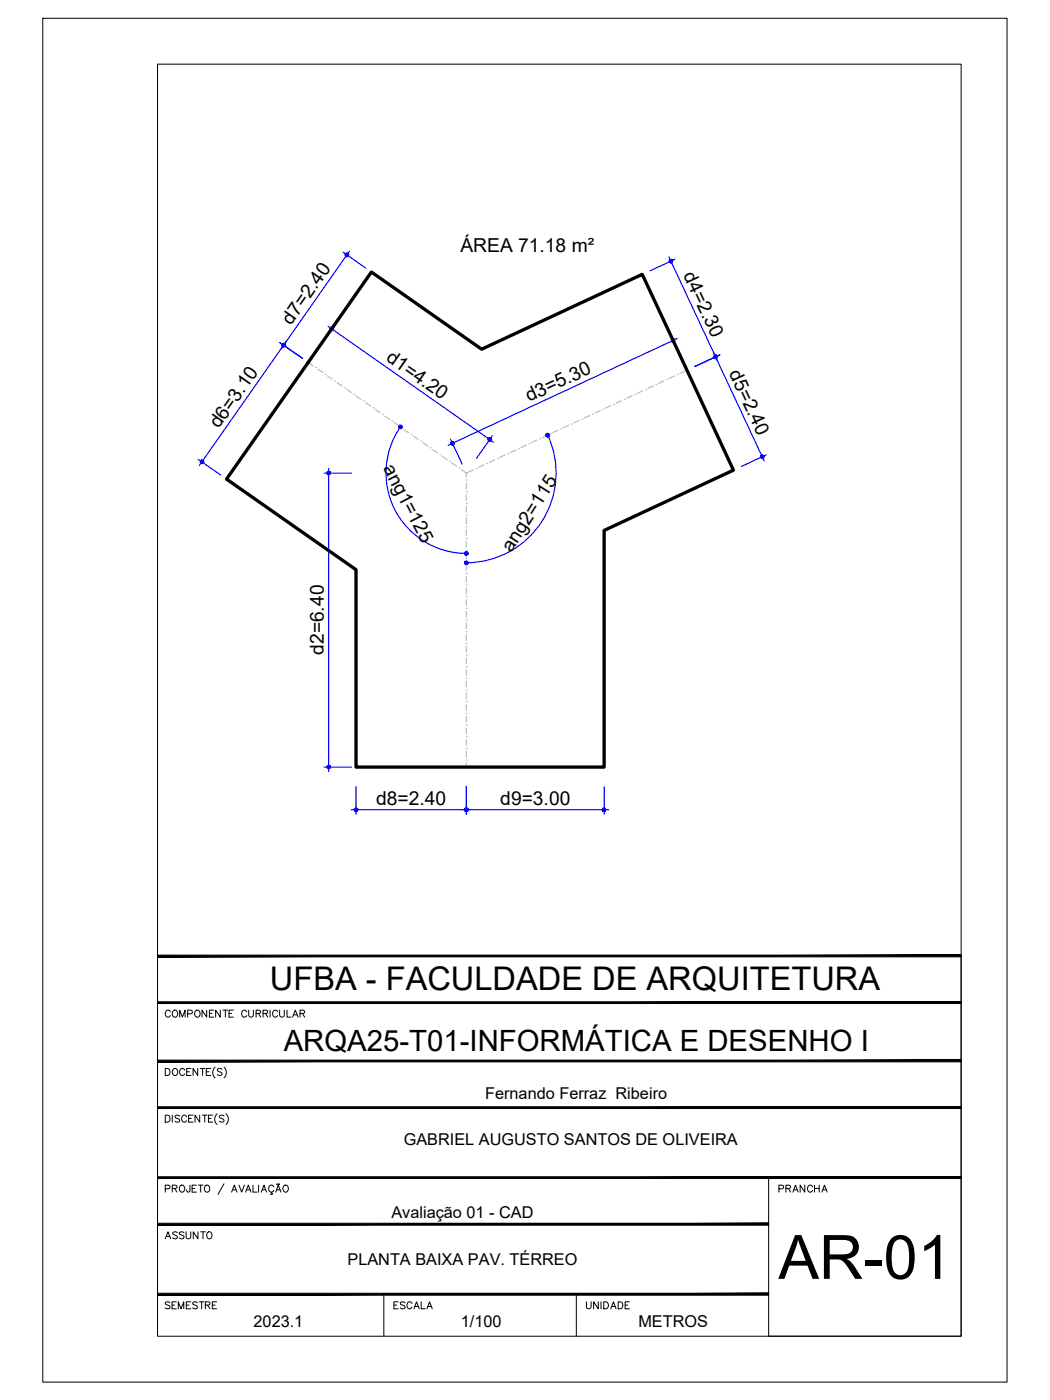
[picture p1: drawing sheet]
<svg xmlns="http://www.w3.org/2000/svg" width="229mm" height="305mm" viewBox="0 0 229 305" stroke-linecap="round" stroke-linejoin="round" font-family="sans-serif">
<!-- layer: ARQ_EIXO CINZA 04 -->
<g fill="none" stroke="#bababa" stroke-width=".25">
<path d="M67.1 78.9l1.1 .8M68.7 80h.1M69.2 80.4l1.1 .7M70.8 81.5h.1M71.3 81.8l1 .8M72.9 82.9h.1M73.4 83.3l1 .7M74.9 84.4h.1M75.5 84.8l1 .7M77 85.9h.1M77.6 86.2l1 .8M79.1 87.3h.1"/>
<path d="M79.6 87.7l1.1 .7M81.2 88.8h.1M81.7 89.1l1.1 .8M83.3 90.2h.1M83.8 90.6l1 .7M85.3 91.7h.1M85.9 92l1 .8M87.4 93.1h.1M88 93.5l1 .7M89.5 94.6h.1M90 95l1.1 .7M91.6 96.1h.1"/>
<path d="M92.1 96.4l1.1 .8M93.7 97.5h.1M94.2 97.9l1 .7M95.8 99h.1M96.3 99.3l1 .7M108.3 99.8h.1M110 99l-1.2 .6M110.6 98.8h.1M112.3 98l-1.2 .5M112.9 97.7h.1M114.6 96.9l-1.1 .5M115.2 96.6h.1"/>
<path d="M116.9 95.8l-1.2 .6M117.5 95.5h.1M119.2 94.7l-1.1 .6M119.8 94.5h.1M121.5 93.7l-1.1 .5M122.1 93.4h.1M123.8 92.6l-1.2 .5M124.4 92.3h.1M126.1 91.5l-1.1 .6M126.7 91.3h.1M128.4 90.5l-1.1 .5M129 90.2h.1"/>
<path d="M130.7 89.4l-1.1 .5M131.3 89.1h.1M133 88.3l-1.1 .6M133.6 88.1h.1M135.3 87.2l-1.1 .6M135.9 87h.1M137.6 86.1l-1.1 .6M138.2 85.9h.1M139.9 85.1l-1.1 .5M140.5 84.8h.1M142.2 84l-1.1 .5M142.8 83.7h.1"/>
<path d="M144.5 82.9l-1.1 .6M145.1 82.7h.1M146.8 81.9l-1.1 .5M147.4 81.6h.1M149.6 80.6l-1.6 .7M97.8 100.4h.1M98.3 100.8l1.1 .7M99.9 101.9h.1M100.5 102.2l1 .8M101.5 119.8h.1M101.5 117.2h.1M101.5 114.7h.1"/>
<path d="M101.5 112.1h.1M101.5 109.6h.1M101.5 107.1h.1M101.5 104.5h.1M101.5 105.2v1.2M101.5 107.7v1.3M101.5 110.2v1.3M101.5 112.8v1.2M101.5 115.3v1.3M101.5 117.9v1.2M103.1 102.3l-1.6 .7v.9M103.7 102h.1"/>
<path d="M105.4 101.2l-1.2 .5M106 100.9h.1M107.7 100.1l-1.1 .6M101.5 137.5h.1M101.5 135h.1M101.5 132.5h.1M101.5 129.9h.1M101.5 127.4h.1M101.5 124.8h.1M101.5 122.3h.1M101.5 120.4v1.3M101.5 122.9v1.3"/>
<path d="M101.5 125.5v1.2M101.5 128v1.3M101.5 130.6v1.2M101.5 133.1v1.3M101.5 135.6v1.3M101.5 138.2v1.2M101.5 157.9h.1M101.5 155.3h.1M101.5 152.8h.1M101.5 150.2h.1M101.5 147.7h.1M101.5 145.2h.1"/>
<path d="M101.5 142.6h.1M101.5 140.1h.1M101.5 140.7v1.3M101.5 143.3v1.2M101.5 145.8v1.3M101.5 148.3v1.3M101.5 150.9v1.2M101.5 153.4v1.3M101.5 156v1.2M101.5 158.5v1.3M101.5 165.5h.1M101.5 162.9h.1"/>
<path d="M101.5 160.4h.1M101.5 161v1.3M101.5 163.6v1.2M101.5 166.1v.9"/>
</g>
<!-- layer: COTA AZUL -->
<g fill="none" stroke="#00f" stroke-width=".25">
<path d="M74.7 54.9l4.9 3.5M76.1 54.7l-14.9 21.3M145.6 55.9l10.6 22.7M147 56.4l-5.5 2.6M60.9 74.6l5 3.4M62.3 74.3l-18.9 27M71.4 71l36 25.3M72.8 70.8l-3.5 4.9M146.1 73.2l2.5 5.5M147.4 73.7l-49.8 23.2M155.4 76.8l11 23.5M156.7 77.3l-5.4 2.5"/>
<path d="M43.1 100l4.9 3.4M87.2 92.9a17.5 17.5 0 0 0 14.3 27.6M98.1 95.6l2.5 5.4M107.2 94.9l-3.4 4.9M119.2 94.7a19.5 19.5 0 0 1-17.7 27.8M166.8 99l-5.4 2.6M70.6 103h5.9M71.5 102v66M70.6 167h5.9M76.5 176.3h56M77.5 171.3v6M101.5 171.3v6"/>
<path d="M131.5 171.3v6"/>
</g>
<!-- layer: 0 -->
<g fill="#00f" stroke="#00f" stroke-width=".22">
<path d="M71.9 71.4l-.1 .2h.4zM71.8 71.6h.4l-.3 .2zM71.9 71.8l.1 .1 .2-.3z"/>
<path d="M72.2 71.6l-.2 .3 .2 .1zM72.2 71.6l.2 .4h-.2zM72.2 71.6l.2 .4 .1-.2z"/>
<path d="M72.2 71.6l.3 .2 .1-.2zM72.2 71.6l.4-.1v.1zM72.4 71.3l-.2 .3 .4-.1z"/>
<path d="M72.3 71.2l-.1 .4 .2-.3zM72.1 71.2h.2l-.1 .4zM72.1 71.2l-.2 .2 .3 .2z"/>
<path d="M106.6 95.7l.3 .2 .1-.2zM106.6 95.7l.4-.2v.2zM106.8 95.4l-.2 .3 .4-.2z"/>
<path d="M106.7 95.3l-.1 .4 .2-.3zM106.5 95.3h.2l-.1 .4zM106.3 95.5l.3 .2-.1-.4z"/>
<path d="M106.3 95.5v.2h.3zM106.3 95.7h.3l-.3 .1zM106.3 95.8l.1 .2 .2-.3z"/>
<path d="M106.6 95.7l-.2 .3 .2 .1zM106.6 95.7l.2 .4h-.2zM106.6 95.7l.2 .4 .1-.2z"/>
<path d="M71.4 102.7l.1 .3v-.4zM71.4 102.7l.1 .3-.3-.2zM71.2 102.8v.2h.3z"/>
<path d="M71.2 103v.2l.3-.2zM71.2 103.2l.3-.2-.1 .3zM71.5 103l-.1 .3 .1 .1z"/>
<path d="M71.5 103v.4l.3-.1zM71.5 103l.4 .2-.1 .1zM71.5 103l.4 .2v-.2z"/>
<path d="M71.5 103h.4v-.2zM71.8 102.7l.1 .1-.4 .2zM71.5 102.6v.4l.3-.3z"/>
<path d="M71.5 167v.3h.3zM71.5 167l.4 .2-.1 .1zM71.5 167l.4 .2v-.2z"/>
<path d="M71.5 167h.4v-.2zM71.8 166.7l.1 .1-.4 .2zM71.5 166.6v.4l.3-.3z"/>
<path d="M71.4 166.7l.1 .3v-.4zM71.4 166.7l.1 .3-.3-.2zM71.2 166.8v.2h.3z"/>
<path d="M71.2 167v.2l.3-.2zM71.2 167.2l.3-.2-.1 .3zM71.5 167l-.1 .3h.1z"/>
<path d="M98.2 96.7l.1 .1 .2-.3zM98.5 96.5v.4l-.2-.1zM98.5 96.5v.4h.2z"/>
<path d="M98.5 96.5l.2 .4 .1-.2zM98.5 96.5l.4 .1-.1 .1zM98.5 96.5l.4 .1-.1-.2z"/>
<path d="M98.7 96.2l-.2 .3 .3-.1zM98.6 96.1l.1 .1-.2 .3zM98.3 96.2l.2 .3 .1-.4z"/>
<path d="M98.3 96.2l-.1 .1 .3 .2zM98.2 96.3l.3 .2h-.4zM98.1 96.5l.1 .2 .3-.2z"/>
<path d="M146.8 73.8l-.2 .3 .3-.1zM146.6 73.7l.2 .1-.2 .3zM146.4 73.8l.2 .3v-.4z"/>
<path d="M146.2 73.9l.4 .2-.2-.3zM146.2 73.9l.4 .2h-.4zM146.2 74.1v.2l.4-.2z"/>
<path d="M146.2 74.3l.1 .1 .3-.3zM146.6 74.1l-.1 .4-.2-.1zM146.6 74.1l-.1 .4h.2z"/>
<path d="M146.6 74.1l.1 .4 .2-.2zM146.6 74.1l.3 .1v.1zM146.6 74.1l.3 .1v-.2z"/>
<path d="M145.8 56.6l.2 .3-.1-.4zM145.8 56.6l.2 .3-.3-.1zM145.7 56.8v.2l.3-.1z"/>
<path d="M145.7 57l.1 .2 .2-.3zM146 56.9v.3h-.2zM146 56.9v.3h.2z"/>
<path d="M146 56.9l.2 .3 .2-.1zM146 56.9h.4v.2zM146 56.9h.4v-.2z"/>
<path d="M146.3 56.5l-.3 .4 .4-.2zM146.1 56.5h.2l-.3 .4zM145.9 56.5l.1 .4 .1-.4z"/>
<path d="M155.8 77.7l.2 .3 .1-.1zM155.8 77.7h.4l-.1 .2zM155.8 77.7h.4l-.1-.2z"/>
<path d="M156 77.4l-.2 .3 .3-.2zM155.8 77.3l.2 .1-.2 .3zM155.6 77.3l.2 .4v-.4z"/>
<path d="M155.5 77.5l.3 .2-.2-.4zM155.5 77.5l.3 .2-.4-.1zM155.4 77.6v.3l.4-.2z"/>
<path d="M155.4 77.9l.2 .1 .2-.3zM155.8 77.7l-.1 .4-.1-.1zM155.8 77.7l-.1 .4 .3-.1z"/>
<path d="M155.5 77.5l.3 .2-.2-.4zM155.5 77.5l.3 .2-.4-.1zM155.4 77.6v.3l.4-.2z"/>
<path d="M155.4 77.9l.2 .1 .2-.3zM155.8 77.7l-.1 .4-.1-.1zM155.8 77.7l-.1 .4 .3-.1z"/>
<path d="M155.8 77.7l.2 .3 .1-.1zM155.8 77.7h.4l-.1 .2zM155.8 77.7h.4l-.1-.2z"/>
<path d="M156 77.4l-.2 .3 .3-.2zM155.8 77.3l.2 .1-.2 .3zM155.6 77.3l.2 .4v-.4z"/>
<path d="M165.9 99.4l.2 .4 .1-.1zM165.9 99.4l.4 .1-.1 .2zM165.9 99.4l.4 .1v-.2z"/>
<path d="M166.2 99.1l-.3 .3 .4-.1zM165.9 99.1h.3l-.3 .3zM165.8 99.1l.1 .3v-.3z"/>
<path d="M165.6 99.2l.3 .2-.1-.3zM165.6 99.2l.3 .2h-.3zM165.6 99.4v.2l.3-.2z"/>
<path d="M165.6 99.6l.1 .1 .2-.3zM165.9 99.4v.4l-.2-.1zM165.9 99.4v.4h.2z"/>
<path d="M61.8 74.8v.3l.2-.3zM61.6 74.8h.2v.3zM61.4 74.9l.4 .2-.2-.3z"/>
<path d="M61.4 74.9v.2h.4zM61.4 75.1h.4l-.4 .2zM61.4 75.3l.2 .2 .2-.4z"/>
<path d="M61.8 75.1l-.2 .4h.1zM61.8 75.1l.1 .4h-.2zM61.8 75.1l.1 .4 .2-.1z"/>
<path d="M61.8 75.1l.3 .3v-.2zM61.8 75.1l.3-.1v.2zM62 74.8l-.2 .3 .3-.1z"/>
<path d="M44 100.5l-.2 .3 .1 .1zM44 100.5l.1 .4h-.2zM44 100.5l.1 .4 .2-.1z"/>
<path d="M44 100.5l.3 .3 .1-.2zM44 100.5l.3-.1 .1 .2zM44.2 100.2l-.2 .3 .3-.1z"/>
<path d="M44 100.2v.3l.2-.3zM43.8 100.2h.2v.3zM43.6 100.3l.4 .2-.2-.3z"/>
<path d="M43.6 100.3v.2h.4zM43.6 100.5h.4l-.4 .2zM43.6 100.7l.2 .1 .2-.3z"/>
<path d="M61.8 75.1l-.2 .4h.1zM61.8 75.1l.1 .4h-.2zM61.8 75.1l.1 .4 .2-.1z"/>
<path d="M61.8 75.1l.3 .3v-.2zM61.8 75.1l.3-.1v.2zM62 74.8l-.2 .3 .3-.1z"/>
<path d="M61.8 74.8v.3l.2-.3zM61.6 74.8h.2v.3zM61.4 74.9l.4 .2-.2-.3z"/>
<path d="M61.4 74.9v.2h.4zM61.4 75.1h.4l-.4 .2zM61.4 75.3l.2 .2 .2-.4z"/>
<path d="M75.6 55.1l-.1 .4 .2-.3zM75.4 55.2l.2-.1-.1 .4zM75.4 55.2l-.2 .1 .3 .2z"/>
<path d="M75.2 55.3l-.1 .2h.4zM75.1 55.5h.4l-.3 .2zM75.2 55.7l.1 .1 .2-.3z"/>
<path d="M75.5 55.5l-.2 .3 .2 .1zM75.5 55.5l.2 .3-.2 .1zM75.5 55.5l.2 .3 .1-.1z"/>
<path d="M75.5 55.5l.3 .2 .1-.2zM75.5 55.5l.4-.2v.2zM75.7 55.2l-.2 .3 .4-.2z"/>
<path d="M101.5 176.3h.4v-.2zM101.7 176l.2 .1-.4 .2zM101.5 175.9v.4l.2-.3z"/>
<path d="M101.3 176l.2 .3v-.4zM101.2 176.1l.1-.1 .2 .3zM101.2 176.1l-.1 .2h.4z"/>
<path d="M101.1 176.3l.1 .2 .3-.2zM101.2 176.5l.3-.2-.2 .3zM101.5 176.3l-.2 .3 .2 .1z"/>
<path d="M101.5 176.3v.4l.2-.1zM101.5 176.3l.4 .2-.2 .1zM101.5 176.3l.4 .2v-.2z"/>
<path d="M77.1 176.3l.1 .2 .3-.2zM77.2 176.5l.3-.2-.2 .3zM77.5 176.3l-.2 .3 .2 .1z"/>
<path d="M77.5 176.3v.4l.2-.1zM77.5 176.3l.4 .2-.2 .1zM77.5 176.3l.4 .2v-.2z"/>
<path d="M77.5 176.3h.4v-.2zM77.7 176l.2 .1-.4 .2zM77.5 175.9v.4l.2-.3z"/>
<path d="M77.3 176l.2 .3v-.4zM77.2 176.1l.1-.1 .2 .3zM77.2 176.1l-.1 .2h.4z"/>
<path d="M131.5 176.3h.4l-.1-.2zM131.7 176l.1 .1-.3 .2zM131.5 175.9v.4l.2-.3z"/>
<path d="M131.3 176l.2 .3v-.4zM131.3 176l.2 .3-.3-.2zM131.2 176.1l-.1 .2h.4z"/>
<path d="M131.1 176.3l.1 .2 .3-.2zM131.2 176.5l.3-.2-.2 .3zM131.5 176.3l-.2 .3 .2 .1z"/>
<path d="M131.5 176.3v.4l.2-.1zM131.5 176.3l.3 .2-.1 .1zM131.5 176.3l.3 .2 .1-.2z"/>
<path d="M101.1 176.3l.1 .2 .3-.2zM101.2 176.5l.3-.2-.2 .3zM101.5 176.3l-.2 .3 .2 .1z"/>
<path d="M101.5 176.3v.4l.2-.1zM101.5 176.3l.4 .2-.2 .1zM101.5 176.3l.4 .2v-.2z"/>
<path d="M101.5 176.3h.4v-.2zM101.7 176l.2 .1-.4 .2zM101.5 175.9v.4l.2-.3z"/>
<path d="M101.3 176l.2 .3v-.4zM101.2 176.1l.1-.1 .2 .3zM101.2 176.1l-.1 .2h.4z"/>
<path d="M87.2 92.6v.4l.2-.4zM87 92.6h.2v.4zM86.9 92.7l.3 .3-.2-.4z"/>
<path d="M86.9 92.7l-.1 .2 .4 .1zM86.8 92.9l.4 .1-.4 .1zM86.8 93.1l.2 .2 .2-.3z"/>
<path d="M87.2 93l-.2 .3h.1zM87.2 93l.1 .3h-.2zM87.2 93l.1 .3 .2-.1z"/>
<path d="M87.2 93l.3 .2v-.2zM87.2 93l.3-.2v.2zM87.4 92.6l-.2 .4 .3-.2z"/>
<path d="M101.5 120.5h.4v-.2zM101.7 120.2l.2 .1-.4 .2zM101.5 120.1v.4l.2-.3z"/>
<path d="M101.3 120.2l.2 .3v-.4zM101.2 120.3l.1-.1 .2 .3zM101.2 120.3l-.1 .2h.4z"/>
<path d="M101.1 120.5l.1 .2 .3-.2zM101.2 120.7l.3-.2-.2 .3zM101.5 120.5l-.2 .3 .2 .1z"/>
<path d="M101.5 120.5v.4l.2-.1zM101.5 120.5l.4 .2-.2 .1zM101.5 120.5l.4 .2v-.2z"/>
<path d="M101.1 122.6l.1 .1 .3-.1zM101.2 122.7l.3-.1-.2 .3zM101.5 122.6l-.2 .3h.2z"/>
<path d="M101.5 122.6v.3h.2zM101.5 122.6l.4 .1-.2 .2zM101.5 122.6l.4 .1v-.1z"/>
<path d="M101.5 122.6h.4v-.3zM101.7 122.2l.2 .1-.4 .3zM101.5 122.2v.4l.2-.4z"/>
<path d="M101.3 122.2l.2 .4v-.4zM101.2 122.3l.1-.1 .2 .4zM101.2 122.3l-.1 .3h.4z"/>
<path d="M118.9 94.5l.3 .2-.1-.3zM118.9 94.5l.3 .2h-.3zM118.9 94.7v.2l.3-.2z"/>
<path d="M118.9 94.9l.1 .1 .2-.3zM119.2 94.7v.4l-.2-.1zM119.2 94.7v.4h.2z"/>
<path d="M119.2 94.7l.2 .4 .1-.1zM119.2 94.7l.4 .1-.1 .2zM119.2 94.7l.4 .1-.1-.2z"/>
<path d="M119.5 94.4l-.3 .3 .3-.1zM119.3 94.4h.2l-.3 .3zM119.1 94.4l.1 .3 .1-.3z"/>
</g>
<path d="M80.9 59.2l24 16.8 34.9-16.3 19.9 42.7-28.2 13.1v51.5h-54v-43l-28.2-19.7z" fill="none" stroke="#000" stroke-width=".72"/>
<!-- layer: MRG_EXTERNA -->
<path d="M9.3 4h209.9v296.9h-209.9z" fill="none" stroke="#000" stroke-width=".22"/>
<!-- layer: MRG_INTERNA -->
<path d="M34.3 14h175v276.9h-175z" fill="none" stroke="#000" stroke-width=".22"/>
<!-- layer: SIMB_01 -->
<g fill="#000" stroke="#000" stroke-width=".22">
<path d="M34.3 218.1v.4l175-.4zM34.3 218.5l175-.4v.4z"/>
<path d="M34.3 207.9v.4l175-.4zM34.3 208.3l175-.4v.4z"/>
<path d="M34.3 230.8v.4l175-.4zM34.3 231.2l175-.4v.4z"/>
<path d="M34.3 256.2v.4l175-.4zM34.3 256.6l175-.4v.4z"/>
<path d="M34.3 241v.3l175-.3zM34.3 241.3l175-.3v.3z"/>
<path d="M34.3 266.3v.4l133-.4zM34.3 266.7l133-.4v.4z"/>
<path d="M34.3 282h133v-.4zM34.3 281.6h133l-133 .4z"/>
</g>
<g fill="none" stroke="#000" stroke-width=".22">
<path d="M45 219.9v1.5l-1-1.5v1.5M46.5 219.9h-.9v1.5h.9M48 219.9v1.5l-1.1-1.5v1.5M48.6 219.9h1M49.1 219.9v1.5M50.8 219.9h-.9v1.5h.9M54.1 219.9v1.1l.5 .4h.3l.3-.4v-1.1M58.8 219.9v1.5M60.9 219.9v1.1l.4 .4 .5-.2 .1-1.3M62.5 219.9v1.5h.9M209.3 208.1v82.8h-42v-34.5M36 232.6h.5a.82 .82 0 0 1 .5 .8 .82 .82 0 0 1-.5 .7h-.5z"/>
<path d="M37.1 220.3a.56 .56 0 0 0-.7-.4 .56 .56 0 0 0-.4 .6 .63 .63 0 0 0 .2 .8 .63 .63 0 0 0 .9-.2M37.7 220.1a.72 .72 0 0 1 1 .2 .72 .72 0 0 1-.3 1.1 .72 .72 0 0 1-.9-.4 .72 .72 0 0 1 .2-.9zM37.7 232.8a.72 .72 0 0 1 1 .2 .72 .72 0 0 1-.3 1.1 .72 .72 0 0 1-.9-.4 .72 .72 0 0 1 .2-.9zM39.1 221.4v-1.5l.6 1.5 .6-1.5v1.5M40.2 233a.56 .56 0 0 0-.6-.4 .56 .56 0 0 0-.5 .6 .63 .63 0 0 0 .3 .8 .63 .63 0 0 0 .8-.2M40.6 233.3h.6M40.9 220.7l.9-.1v-.5l-.3-.2h-.6v1.5M41.6 232.6h-1v1.5h1M42.7 220a.71 .71 0 0 1 .9 .7 .71 .71 0 0 1-.9 .7l-.3-.5v-.4zM43.1 232.6v1.5l-1.1-1.5v1.5M43.6 232.6h1M44.1 232.6v1.5"/>
<path d="M44.9 233.3h.6M45.6 220.6h.5M45.9 232.6h-1v1.5h1M46.8 232.3a1.57 1.57 0 0 0 0 2.4M48.3 232.8l-.3-.2-.7 .2 .2 .4 .5 .2 .3 .3v.2l-.3 .2-.7-.2M48.8 232.3a1.57 1.57 0 0 1 0 2.4M49.9 220.6h.5M53.7 220.3a.56 .56 0 0 0-.6-.4 .56 .56 0 0 0-.5 .6 .63 .63 0 0 0 .3 .8 .63 .63 0 0 0 .8-.2M55.8 220.6h.8l.2-.4-.4-.3h-.6v1.5M56.3 220.6l.5 .8M57.3 220.6h.8l.2-.4-.4-.3h-.6v1.5M57.8 220.6l.5 .8"/>
<path d="M60.5 220.3a.56 .56 0 0 0-.7-.4 .56 .56 0 0 0-.4 .6 .63 .63 0 0 0 .2 .8 .63 .63 0 0 0 .9-.2M63.7 221.4l.6-1.5 .6 1.5M63.9 220.9h.7M65.3 220.6h.9l.1-.4-.3-.3h-.7v1.5M65.8 220.6l.5 .8M36 242.8h.5a.82 .82 0 0 1 .5 .7 .82 .82 0 0 1-.5 .8h-.5zM36 258.8l.9-.1 .1-.6-1-.1v1.5M37.5 258.7l1-.1v-.5l-1-.1v1.5M37.5 242.8v1.5M38 258.7l.5 .8M39.1 243l-.3-.2-.7 .2 .2 .4 .7 .3 .1 .2v.2l-.3 .2-.7-.2M39.2 258.2a.72 .72 0 0 1 1 .2 .72 .72 0 0 1-.3 1.1 .72 .72 0 0 1-.9-.4 .72 .72 0 0 1 .2-.9z"/>
<path d="M40.6 243.2a.56 .56 0 0 0-.6-.4 .56 .56 0 0 0-.5 .6 .63 .63 0 0 0 .3 .8 .63 .63 0 0 0 .8-.2M41.1 243.5h.6M41.4 258l-.1 1.4-.4 .1-.2-.1-.1-.4M41.8 258.7h.6M42 242.8h-.9v1.5h.9M42.8 258h-1v1.5h1M43.2 258h1M43.5 242.8v1.5l-1-1.5v1.5M43.7 258v1.5M44.1 242.8h1M44.6 242.8v1.5M44.6 258.2a.63 .63 0 0 1 .8-.1 .63 .63 0 0 1 .2 .9 .57 .57 0 0 1-.5 .6 .57 .57 0 0 1-.6-.6z"/>
<path d="M45.4 243.5h.5M46.3 242.8h-.9v1.5h.9M47.2 242.5a1.57 1.57 0 0 0 0 2.3M48.8 243l-.4-.2-.6 .2 .1 .4 .7 .3 .2 .2v.2l-.4 .2-.6-.2M48.8 257.7l-1.3 2.4M49.2 242.5a1.57 1.57 0 0 1 0 2.3M50.4 259.5l.6-1.5 .6 1.5M50.7 259h.7M52 258l.6 1.5 .6-1.5M53.5 259.5l.6-1.5 .6 1.5M53.7 259h.7M55.1 258v1.5h.9"/>
<path d="M56.3 258v1.5M56.9 259.5l.6-1.5 .5 1.5M57.1 259h.7M59.1 259.5v.3l.2 .2h-.4M59.6 258.4a.6 .6 0 0 0-.9-.3 .6 .6 0 0 0-.2 .9 .54 .54 0 0 0 .4 .5 .54 .54 0 0 0 .7-.3M60 259.5l.6-1.5 .6 1.5M60.2 259h.8M60.3 257.8l-.1 .1M60.3 257.8h.2M60.5 257.8l.1 .1M60.6 257.9h.2M60.9 257.7l-.1 .2"/>
<path d="M61.8 258.2a.72 .72 0 0 1 1 .2 .72 .72 0 0 1-.3 1.1 .72 .72 0 0 1-.9-.4 .72 .72 0 0 1 .2-.9zM83.6 281.8v9.1M125.5 281.8v9.1"/>
</g>
<text font-size="13.3" x="169.5" y="278.4">AR-01</text>
<text font-size="7.1" x="58.8" y="215.6">UFBA - FACULDADE DE ARQUITETURA</text>
<text font-size="6.4" x="61.8" y="228.9">ARQA25-T01-INFORMÁTICA E DESENHO I</text>
<g font-size="4.4">
<text x="168.3" y="260.7">PRANCHA</text>
<text x="34.9" y="270.9">ASSUNTO</text>
<text x="34.9" y="286.1">SEMESTRE</text>
<text x="84.7" y="286.1">ESCALA</text>
<text x="126.3" y="286.1">UNIDADE</text>
</g>
<g font-size="4.2">
<text x="100.2" y="54.8">ÁREA 71.18 m²</text>
<text x="148.7" y="59.9" transform="rotate(65 148.7 59.9)">d4=2.30</text>
<text x="63.4" y="71" transform="rotate(-55 63.4 71)">d7=2.40</text>
<text x="83.8" y="78.4" transform="rotate(35 83.8 78.4)">d1=4.20</text>
<text x="158.6" y="81.2" transform="rotate(65 158.6 81.2)">d5=2.40</text>
<text x="115.2" y="87.6" transform="rotate(-25 115.2 87.6)">d3=5.30</text>
<text x="47.6" y="93.5" transform="rotate(-55 47.6 93.5)">d6=3.10</text>
<text x="83.3" y="101.9" transform="rotate(63 83.3 101.9)">ang1=125</text>
<text x="111.4" y="120.4" transform="rotate(-58 111.4 120.4)">ang2=115</text>
<text x="70.5" y="142.6" transform="rotate(-90 70.5 142.6)">d2=6.40</text>
<text x="81.9" y="175.2">d8=2.40</text>
<text x="108.9" y="175.2">d9=3.00</text>
</g>
<g font-size="3.5">
<text x="105.6" y="239.3">Fernando Ferraz Ribeiro</text>
<text x="87.9" y="249.3">GABRIEL AUGUSTO SANTOS DE OLIVEIRA</text>
<text x="85.2" y="265.2">Avaliação 01 - CAD</text>
<text x="75.6" y="275.4">PLANTA BAIXA PAV. TÉRREO</text>
<text x="55.2" y="289">2023.1</text>
<text x="100.3" y="289">1/100</text>
<text x="139" y="289">METROS</text>
</g>
</svg>
